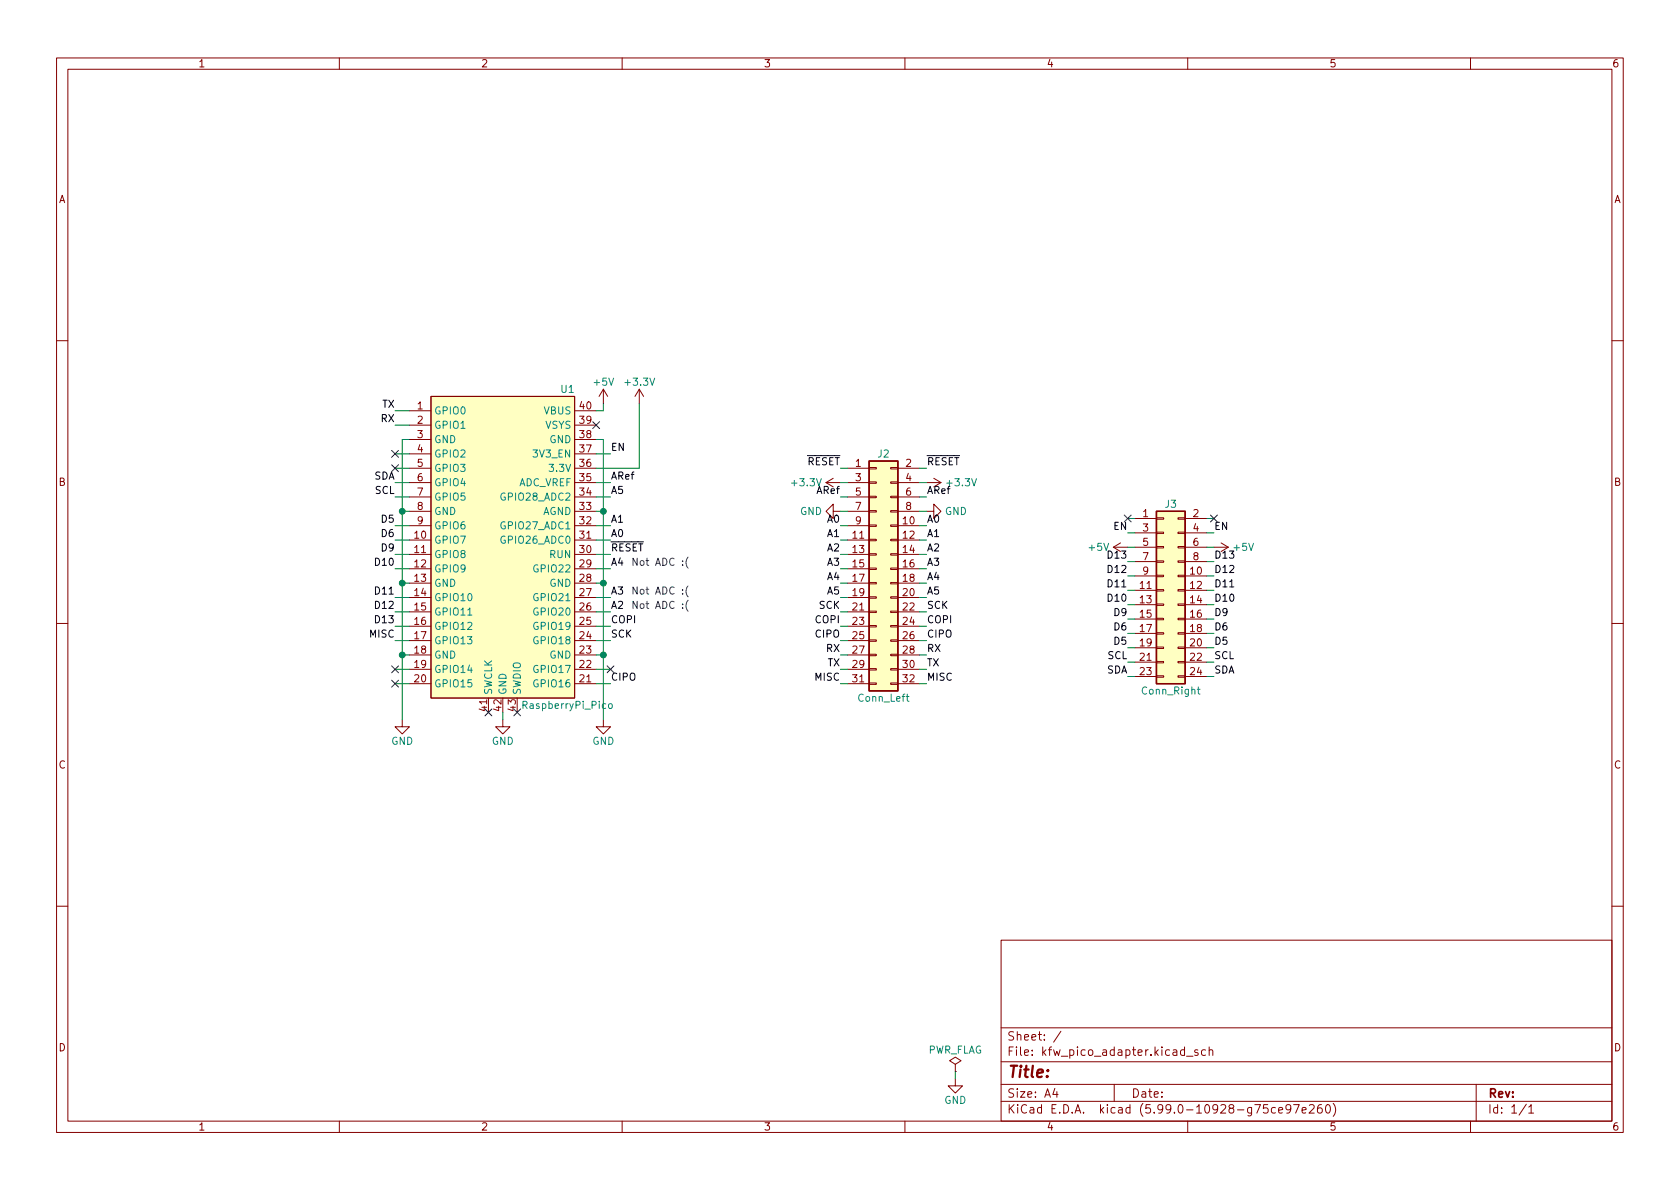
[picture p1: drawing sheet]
<svg xmlns="http://www.w3.org/2000/svg" width="297mm" height="210mm" viewBox="0 0 297 210" stroke-linecap="round" stroke-linejoin="round" font-family="sans-serif">
<g fill="none" stroke="#840000" stroke-width=".18">
<path d="M10 10.2h277v190.1h-277zM12 12.2h273v186.1h-273zM60 10.2v2M110 10.2v2M160 10.2v2M210 10.2v2M260 10.2v2M10 60.2h2M72.4 72.6h3.8M72.4 75.2h3.8M72.4 77.7h3.8M76.2 70.1h25.4v53.3h-25.4z"/>
<path d="M101.6 72.6h3.8M101.6 75.2h3.8M101.6 77.7h3.8M106.7 68.8l-.8 1.3M106.7 68.8v2.6M106.7 68.8l.7 1.3M113 68.8l-.7 1.3M113 68.8v2.6M113 68.8l.8 1.3M285 60.2h2M72.4 95.5h3.8M72.4 98h3.8"/>
<path d="M72.4 93h3.8M72.4 90.4h3.8M72.4 87.9h3.8M72.4 85.3h3.8M72.4 82.8h3.8M72.4 80.3h3.8M101.6 95.5h3.8M101.6 98h3.8M101.6 93h3.8M101.6 90.4h3.8M101.6 87.9h3.8M101.6 85.3h3.8"/>
<path d="M101.6 82.8h3.8M101.6 80.3h3.8M146 85.3h2.6M146 85.3l1.3 .8M147.3 90.4v-1.3l-1.3 1.3 1.3 1.3v-1.3h1.3M147.3 84.6l-1.3 .7M149.9 95.5h3.8M149.9 98h3.8M149.9 93h3.8M149.9 90.4h3.8M149.9 87.9h3.8M149.9 85.3h3.8"/>
<path d="M149.9 82.8h3.8M153.7 97.9h1.2v.3h-1.2zM153.7 95.4h1.2v.2h-1.2zM153.7 92.8h1.2v.3h-1.2zM153.7 90.3h1.2v.2h-1.2zM153.7 87.8h1.2v.2h-1.2zM153.7 85.2h1.2v.3h-1.2zM153.7 82.7h1.2v.2h-1.2zM157.5 97.9h1.2v.3h-1.2zM157.5 95.4h1.2v.2h-1.2zM157.5 92.8h1.2v.3h-1.2zM157.5 90.3h1.2v.2h-1.2z"/>
<path d="M157.5 87.8h1.2v.2h-1.2zM157.5 85.2h1.2v.3h-1.2zM157.5 82.7h1.2v.2h-1.2zM158.7 95.5h3.9M158.7 98h3.9M158.7 93h3.9M158.7 90.4h3.9M158.7 87.9h3.9M158.7 85.3h3.9M158.7 82.8h3.9M163.8 90.4h1.3v1.3l1.3-1.3-1.3-1.3v1.3M163.8 85.3h2.6"/>
<path d="M165.1 84.6l1.3 .7M166.4 85.3l-1.3 .8M196.8 96.8h2.6M196.8 96.8l1.3 .7M198.1 96l-1.3 .8M200.7 91.7h3.8M200.7 94.2h3.8M200.7 96.8h3.8M200.7 99.3h3.8M204.5 99.2h1.2v.2h-1.2zM204.5 96.6h1.2v.3h-1.2zM204.5 94.1h1.2v.3h-1.2z"/>
<path d="M204.5 91.6h1.2v.2h-1.2zM208.3 99.2h1.2v.2h-1.2zM208.3 96.6h1.2v.3h-1.2zM208.3 94.1h1.2v.3h-1.2zM208.3 91.6h1.2v.2h-1.2zM209.5 91.7h3.9M209.5 94.2h3.9M209.5 96.8h3.9M209.5 99.3h3.9M214.6 96.8h2.6M215.9 96l1.3 .8M217.2 96.8l-1.3 .7"/>
<path d="M10 110.2h2M72.4 100.6h3.8M72.4 103.1h3.8M72.4 105.7h3.8M72.4 108.2h3.8M72.4 110.7h3.8M72.4 113.3h3.8M72.4 115.8h3.8M72.4 118.4h3.8M101.6 100.6h3.8M101.6 103.1h3.8M101.6 105.7h3.8"/>
<path d="M101.6 108.2h3.8M101.6 110.7h3.8M101.6 113.3h3.8M101.6 115.8h3.8M101.6 118.4h3.8M149.9 100.6h3.8M149.9 103.1h3.8M149.9 105.7h3.8M149.9 108.2h3.8M149.9 110.7h3.8M149.9 113.3h3.8M149.9 115.8h3.8"/>
<path d="M149.9 118.4h3.8M153.7 118.2h1.2v.3h-1.2zM153.7 115.7h1.2v.2h-1.2zM153.7 113.2h1.2v.2h-1.2zM153.7 110.6h1.2v.3h-1.2zM153.7 108.1h1.2v.2h-1.2zM153.7 105.5h1.2v.3h-1.2zM153.7 103h1.2v.2h-1.2zM153.7 100.5h1.2v.2h-1.2zM157.5 118.2h1.2v.3h-1.2zM157.5 115.7h1.2v.2h-1.2zM157.5 113.2h1.2v.2h-1.2z"/>
<path d="M157.5 110.6h1.2v.3h-1.2zM157.5 108.1h1.2v.2h-1.2zM157.5 105.5h1.2v.3h-1.2zM157.5 103h1.2v.2h-1.2zM157.5 100.5h1.2v.2h-1.2zM158.7 100.6h3.9M158.7 103.1h3.9M158.7 105.7h3.9M158.7 108.2h3.9M158.7 110.7h3.9M158.7 113.3h3.9M158.7 115.8h3.9"/>
<path d="M158.7 118.4h3.9M200.7 101.8h3.8M200.7 104.4h3.8M200.7 106.9h3.8M200.7 109.5h3.8M200.7 112h3.8M200.7 114.5h3.8M200.7 117.1h3.8M200.7 119.6h3.8M204.5 119.5h1.2v.3h-1.2zM204.5 117h1.2v.2h-1.2zM204.5 114.4h1.2v.3h-1.2z"/>
<path d="M204.5 111.9h1.2v.2h-1.2zM204.5 109.3h1.2v.3h-1.2zM204.5 106.8h1.2v.3h-1.2zM204.5 104.3h1.2v.2h-1.2zM204.5 101.7h1.2v.3h-1.2zM208.3 119.5h1.2v.3h-1.2zM208.3 117h1.2v.2h-1.2zM208.3 114.4h1.2v.3h-1.2zM208.3 111.9h1.2v.2h-1.2zM208.3 109.3h1.2v.3h-1.2zM208.3 106.8h1.2v.3h-1.2zM208.3 104.3h1.2v.2h-1.2z"/>
<path d="M208.3 101.7h1.2v.3h-1.2zM209.5 101.8h3.9M209.5 104.4h3.9M209.5 106.9h3.9M209.5 109.5h3.9M209.5 112h3.9M209.5 114.5h3.9M209.5 117.1h3.9M209.5 119.6h3.9M285 110.2h2M71.1 127.2v1.3h1.3l-1.3 1.3-1.3-1.3h1.3M72.4 120.9h3.8"/>
<path d="M86.4 123.4v2.6M88.9 127.2v1.3h1.3l-1.3 1.3-1.3-1.3h1.3M101.6 120.9h3.8M106.7 127.2v1.3h1.2l-1.2 1.3-1.3-1.3h1.3M149.9 120.9h3.8M153.7 120.8h1.2v.2h-1.2zM157.5 120.8h1.2v.2h-1.2zM158.7 120.9h3.9M10 160.2h2M177 166.3h108v32h-108zM285 160.2h2M60 198.3v2"/>
<path d="M110 198.3v2M160 198.3v2M168.9 190.7v1.3h-1.3l1.3 1.3 1.3-1.3h-1.3M168.9 188.2l1-.6-1-.7-1 .7 1 .6v1.3M168.9 189.5h.1M177 194.8h108M177 191.8h108M177 187.8h108M177 181.8h108M186.5 192.5l-.4 1h1M186.9 193v1M187.6 182.4l-1.3 1.9"/>
<path d="M197 191.8v3M209.4 185.7l-.4-.1-.3 .3v.4l.2 .3h.5M209.4 185.1v1.5M209.8 186.8h1.1M210 198.3v2M211.8 185.7l-.4-.1-.2 .2 .1 .3 .5 .1v.4h-.6M213.1 185.7l-.4-.1-.3 .3v.4l.2 .3h.5M213.8 185.8l.2-.2 .4 .1v.9M213.8 185.1v1.5M225.5 195.9l-.4-.1-.3 .3v.4l.1 .3h.6M226.1 196.3l.7-.1-.1-.3-.4-.1-.2 .2v.8h.6M228.2 196l-.3 .3-.4-.1-.1-.2 .1-.6 .4-.1 .2 .2a.99 .99 0 0 1-.3 1.3h-.3"/>
<path d="M228.7 195.3h1l-.6 1.5M230.2 196.3l.7-.1v-.3l-.5-.1-.2 .2 .1 .8h.6M231.5 195.5l.6-.2 .2 .2 .1 .3-1 1h1M233.6 195.3a.59 .59 0 0 0-.7 .7v.5l.2 .3h.4l.2-.1 .1-.5-.2-.2-.4-.1-.3 .3M234.6 195.4l.1-.1a.81 .81 0 0 1 .6 .7 .81 .81 0 0 1-.3 .8h-.1a.81 .81 0 0 1-.6-.6 .81 .81 0 0 1 .3-.8zM235.7 195.1a1.72 1.72 0 0 1 0 2.3M260 198.3v2M261 191.8v6.5M269.9 195.3l-1.3 1.9M270.3 195.8l.4-.5v1.5M270.3 196.8h.9"/>
</g>
<g fill="#ffffc2" stroke="#ffffc2" stroke-width=".18">
<path d="M76.2 70.1h25.4v53.3h-25.4z"/>
<path d="M153.7 81.5h5v40.7h-5z"/>
<path d="M204.5 90.4h5v30.5h-5z"/>
</g>
<path d="M82.7 108.8h.7M107.6 124.6l.2-.2 .4 .2 .1 .4-.2 .2-.3 .1-.2-.1zM160.2 123.2h.5M160.4 122.7v1.1l.3 .2M211.7 121.9h.5M211.9 121.5v1.1l.3 .1" fill="none" stroke="#008484" stroke-width=".18"/>
<path d="M153.7 81.5h5v40.7h-5zM204.5 90.4h5v30.5h-5z" fill="none" stroke="#840000" stroke-width=".25"/>
<path d="M217.4 103.8h.8" fill="none" stroke="#000" stroke-width=".18"/>
<path d="M112.7 98.7v1.3l-.8-1.3v1.3M112.7 106.3v1.3l-.8-1.3v1.3M112.7 103.8v1.3l-.8-1.3v1.3" fill="none" stroke="#0000c2" stroke-width=".18"/>
<g fill="none" stroke="#008400" stroke-width=".18">
<path d="M69.8 72.6h2.6M69.8 75.2h2.6M72.4 77.7h-1.3v49.5M105.4 77.7h1.3v49.5M106.7 71.4v1.2h-1.3M113 71.4v11.4h-7.6M69.8 95.5h2.6M69.8 98h2.6M69.8 87.9h2.6M69.8 93h2.6M69.8 80.3h2.6M69.8 82.8h2.6"/>
<path d="M69.8 85.3h2.6M71.1 90.4h1.3M105.4 95.5h2.5M105.4 98h2.5M105.4 87.9h2.5M105.4 93h2.5M105.4 90.4h1.3M105.4 80.3h2.5M105.4 85.3h2.5M148.6 95.5h1.3M148.6 98h1.3M148.6 87.9h1.3"/>
<path d="M148.6 93h1.3M148.6 90.4h1.3M148.6 85.3h1.3M162.6 95.5h1.2M162.6 98h1.2M162.6 87.9h1.2M162.6 93h1.2M162.6 90.4h1.2M162.6 82.8h1.2M162.6 85.3h1.2M199.4 99.3h1.3M199.4 96.8h1.3"/>
<path d="M199.4 94.2h1.3M199.4 91.7h1.3M213.4 99.3h1.2M213.4 96.8h1.2M213.4 94.2h1.2M213.4 91.7h1.2M69.8 100.6h2.6M69.8 118.4h2.6M69.8 108.2h2.6M69.8 105.7h2.6M69.8 113.3h2.6M69.8 110.7h2.6"/>
<path d="M71.1 103.1h1.3M71.1 115.8h1.3M105.4 100.6h2.5M105.4 118.4h2.5M105.4 108.2h2.5M105.4 103.1h1.3M105.4 105.7h2.5M105.4 113.3h2.5M105.4 115.8h1.3M105.4 110.7h2.5M148.6 100.6h1.3M148.6 118.4h1.3"/>
<path d="M148.6 108.2h1.3M148.6 103.1h1.3M148.6 105.7h1.3M148.6 113.3h1.3M148.6 115.8h1.3M148.6 110.7h1.3M162.6 100.6h1.2M162.6 118.4h1.2M162.6 108.2h1.2M162.6 103.1h1.2M162.6 105.7h1.2M162.6 113.3h1.2"/>
<path d="M162.6 115.8h1.2M162.6 110.7h1.2M199.4 106.9h1.3M199.4 109.5h1.3M199.4 101.8h1.3M199.4 119.6h1.3M199.4 117.1h1.3M199.4 114.5h1.3M199.4 112h1.3M199.4 104.4h1.3M213.4 106.9h1.2M213.4 109.5h1.2"/>
<path d="M213.4 101.8h1.2M213.4 119.6h1.2M213.4 117.1h1.2M213.4 114.5h1.2M213.4 112h1.2M213.4 104.4h1.2M69.8 120.9h2.6M88.9 126v1.2M105.4 120.9h2.5M148.6 120.9h1.3M162.6 120.9h1.2M168.9 189.5v1.2"/>
</g>
<g fill="none" stroke="#000084" stroke-width=".18">
<path d="M69.2 79.6l1.3 1.3M70.5 79.6l-1.3 1.3M104.8 74.6l1.2 1.2M106 74.6l-1.2 1.2M69.2 82.2l1.3 1.2M70.5 82.2l-1.3 1.2M198.8 91.1l1.2 1.2M200 91.1l-1.2 1.2M214 91.1l1.2 1.2M215.2 91.1l-1.2 1.2M69.2 117.7l1.3 1.3M70.5 117.7l-1.3 1.3"/>
<path d="M107.3 117.7l1.3 1.3M108.6 117.7l-1.3 1.3M69.2 120.3l1.3 1.2M70.5 120.3l-1.3 1.2M85.8 125.4l1.2 1.2M87 125.4l-1.2 1.2M90.8 125.4l1.2 1.2M92 125.4l-1.2 1.2"/>
</g>
<g fill="#008400" stroke="#008400" stroke-width=".18">
<circle cx="71.1" cy="115.8" r=".51"/>
<circle cx="106.7" cy="115.8" r=".51"/>
<circle cx="106.7" cy="90.4" r=".51"/>
<circle cx="106.7" cy="103.1" r=".51"/>
<circle cx="71.1" cy="90.4" r=".51"/>
<circle cx="71.1" cy="103.1" r=".51"/>
</g>
<text font-size="2.8" fill="#840000" x="178" y="190.6">Title:</text>
<g font-size="2.1" fill="#840000">
<text x="178" y="184">Sheet: /</text>
<text x="178" y="186.7">File: kfw_pico_adapter.kicad_sch</text>
<text x="178" y="196.9">KiCad E.D.A. kicad (5.99.0-10928-g75ce97e260)</text>
<text x="178" y="194.1">Size: A4</text>
<text x="200" y="194.1">Date:</text>
<text x="263" y="194.1">Rev:</text>
<text x="263" y="196.9">Id: 1/1</text>
</g>
<g font-size="1.8" fill="#840000">
<text x="35" y="11.9">1</text>
<text x="85" y="11.9">2</text>
<text x="135" y="11.9">3</text>
<text x="185" y="11.9">4</text>
<text x="235" y="11.9">5</text>
<text x="285" y="11.9">6</text>
<text x="10.3" y="35.9">A</text>
<text x="285.3" y="35.9">A</text>
<text x="73.8" y="72.4">1</text>
<text x="73.8" y="74.9">2</text>
<text x="73.8" y="77.5">3</text>
<text x="102.5" y="77.5">38</text>
<text x="102.5" y="74.9">39</text>
<text x="102.5" y="72.4">40</text>
<text x="73.8" y="80">4</text>
<text x="73.8" y="82.5">5</text>
<text x="102.5" y="82.5">36</text>
<text x="102.5" y="80">37</text>
<text x="160.2" y="82.5">2</text>
<text x="10.3" y="85.9">B</text>
<text x="73.8" y="85.1">6</text>
<text x="73.8" y="87.6">7</text>
<text x="102.5" y="87.6">34</text>
<text x="102.5" y="85.1">35</text>
<text x="151.3" y="85.1">3</text>
<text x="151.3" y="87.6">5</text>
<text x="160.2" y="85.1">4</text>
<text x="160.2" y="87.6">6</text>
<text x="285.3" y="85.9">B</text>
<text x="73.3" y="95.2">10</text>
<text x="73.8" y="90.2">8</text>
<text x="73.8" y="92.7">9</text>
<text x="102.5" y="95.2">31</text>
<text x="102.5" y="92.7">32</text>
<text x="102.5" y="90.2">33</text>
<text x="150.8" y="95.2">11</text>
<text x="151.3" y="90.2">7</text>
<text x="151.3" y="92.7">9</text>
<text x="159.7" y="92.7">10</text>
<text x="159.7" y="95.2">12</text>
<text x="160.2" y="90.2">8</text>
<text x="202.1" y="91.4">1</text>
<text x="202.1" y="94">3</text>
<text x="211" y="91.4">2</text>
<text x="211" y="94">4</text>
<text x="73.3" y="97.8">11</text>
<text x="73.3" y="100.3">12</text>
<text x="102.5" y="100.3">29</text>
<text x="102.5" y="97.8">30</text>
<text x="150.8" y="97.8">13</text>
<text x="150.8" y="100.3">15</text>
<text x="159.7" y="97.8">14</text>
<text x="159.7" y="100.3">16</text>
<text x="202.1" y="96.5">5</text>
<text x="202.1" y="99.1">7</text>
<text x="202.1" y="101.6">9</text>
<text x="210.5" y="101.6">10</text>
<text x="211" y="96.5">6</text>
<text x="211" y="99.1">8</text>
<text x="73.3" y="102.9">13</text>
<text x="73.3" y="105.4">14</text>
<text x="73.3" y="107.9">15</text>
<text x="102.5" y="107.9">26</text>
<text x="102.5" y="105.4">27</text>
<text x="102.5" y="102.9">28</text>
<text x="150.8" y="102.9">17</text>
<text x="150.8" y="105.4">19</text>
<text x="150.8" y="107.9">21</text>
<text x="159.7" y="102.9">18</text>
<text x="159.7" y="105.4">20</text>
<text x="159.7" y="107.9">22</text>
<text x="201.6" y="104.1">11</text>
<text x="201.6" y="106.7">13</text>
<text x="210.5" y="104.1">12</text>
<text x="210.5" y="106.7">14</text>
<text x="73.3" y="110.5">16</text>
<text x="73.3" y="113">17</text>
<text x="102.5" y="113">24</text>
<text x="102.5" y="110.5">25</text>
<text x="150.8" y="110.5">23</text>
<text x="150.8" y="113">25</text>
<text x="159.7" y="110.5">24</text>
<text x="159.7" y="113">26</text>
<text x="201.6" y="109.2">15</text>
<text x="201.6" y="111.8">17</text>
<text x="210.5" y="109.2">16</text>
<text x="210.5" y="111.8">18</text>
<text x="73.3" y="115.6">18</text>
<text x="73.3" y="118.1">19</text>
<text x="102.5" y="118.1">22</text>
<text x="102.5" y="115.6">23</text>
<text x="150.8" y="115.6">27</text>
<text x="150.8" y="118.1">29</text>
<text x="159.7" y="115.6">28</text>
<text x="159.7" y="118.1">30</text>
<text x="201.6" y="114.3">19</text>
<text x="201.6" y="116.8">21</text>
<text x="201.6" y="119.4">23</text>
<text x="210.5" y="114.3">20</text>
<text x="210.5" y="116.8">22</text>
<text x="210.5" y="119.4">24</text>
<text x="73.3" y="120.6">20</text>
<text x="86.1" y="125.7" transform="rotate(-90 86.1 125.7)">41</text>
<text x="88.6" y="125.7" transform="rotate(-90 88.6 125.7)">42</text>
<text x="91.2" y="125.7" transform="rotate(-90 91.2 125.7)">43</text>
<text x="102.5" y="120.6">21</text>
<text x="150.8" y="120.6">31</text>
<text x="159.7" y="120.6">32</text>
<text x="10.3" y="135.9">C</text>
<text x="285.3" y="135.9">C</text>
<text x="10.3" y="185.9">D</text>
<text x="285.3" y="185.9">D</text>
<text x="35" y="199.9">1</text>
<text x="85" y="199.9">2</text>
<text x="135" y="199.9">3</text>
<text x="185" y="199.9">4</text>
<text x="235" y="199.9">5</text>
<text x="285" y="199.9">6</text>
</g>
<g font-size="1.8" fill="#008484">
<text x="99.2" y="69.5">U1</text>
<text x="105.1" y="68.2">+5V</text>
<text x="110.7" y="68.2">+3.3V</text>
<text x="76.7" y="73.3">GPIO0</text>
<text x="76.7" y="75.8">GPIO1</text>
<text x="96.2" y="73.3">VBUS</text>
<text x="96.4" y="75.8">VSYS</text>
<text x="76.7" y="78.4">GND</text>
<text x="76.7" y="80.9">GPIO2</text>
<text x="76.7" y="83.4">GPIO3</text>
<text x="94.5" y="80.9">3V3_EN</text>
<text x="97.2" y="78.4">GND</text>
<text x="97.5" y="83.4">3.3V</text>
<text x="155.2" y="80.9">J2</text>
<text x="76.7" y="86">GPIO4</text>
<text x="76.7" y="88.5">GPIO5</text>
<text x="88.9" y="88.5">GPIO28_ADC2</text>
<text x="91.6" y="86">ADC_VREF</text>
<text x="140.2" y="86">+3.3V</text>
<text x="167.6" y="86">+3.3V</text>
<text x="206" y="89.8">J3</text>
<text x="76.7" y="91.1">GND</text>
<text x="76.7" y="93.6">GPIO6</text>
<text x="88.9" y="93.6">GPIO27_ADC1</text>
<text x="95.9" y="91.1">AGND</text>
<text x="141.4" y="91.1">GND</text>
<text x="167.1" y="91.1">GND</text>
<text x="76.7" y="96.1">GPIO7</text>
<text x="76.7" y="98.7">GPIO8</text>
<text x="76.7" y="101.2">GPIO9</text>
<text x="88.9" y="96.1">GPIO26_ADC0</text>
<text x="94.7" y="101.2">GPIO22</text>
<text x="97.3" y="98.7">RUN</text>
<text x="192.6" y="97.4">+5V</text>
<text x="218.2" y="97.4">+5V</text>
<text x="76.7" y="103.8">GND</text>
<text x="76.7" y="106.3">GPIO10</text>
<text x="94.7" y="106.3">GPIO21</text>
<text x="97.2" y="103.8">GND</text>
<text x="76.7" y="108.8">GPIO11</text>
<text x="76.7" y="111.4">GPIO12</text>
<text x="76.7" y="113.9">GPIO13</text>
<text x="94.7" y="113.9">GPIO18</text>
<text x="94.7" y="111.4">GPIO19</text>
<text x="94.7" y="108.8">GPIO20</text>
<text x="76.7" y="116.5">GND</text>
<text x="76.7" y="119">GPIO14</text>
<text x="94.7" y="119">GPIO17</text>
<text x="97.2" y="116.5">GND</text>
<text x="76.7" y="121.5">GPIO15</text>
<text x="87" y="122.9" transform="rotate(-90 87 122.9)">SWCLK</text>
<text x="89.5" y="122.9" transform="rotate(-90 89.5 122.9)">GND</text>
<text x="92.1" y="122.9" transform="rotate(-90 92.1 122.9)">SWDIO</text>
<text x="92.8" y="125.3">RaspberryPi_Pico</text>
<text x="94.7" y="121.5">GPIO16</text>
<text x="151.8" y="124.1">Conn_Left</text>
<text x="202" y="122.8">Conn_Right</text>
<text x="69.2" y="131.7">GND</text>
<text x="86.9" y="131.7">GND</text>
<text x="104.7" y="131.7">GND</text>
<text x="163.9" y="186.3">PWR_FLAG</text>
<text x="166.9" y="195.2">GND</text>
</g>
<g font-size="1.8">
<text x="67.4" y="74.6">RX</text>
<text x="67.6" y="72.1">TX</text>
<text x="107.9" y="79.7">EN</text>
<text x="163.8" y="82.3">~RESET~</text>
<text x="66.1" y="84.8">SDA</text>
<text x="66.3" y="87.3">SCL</text>
<text x="107.9" y="84.8">ARef</text>
<text x="107.9" y="87.3">A5</text>
<text x="144.5" y="87.3">ARef</text>
<text x="163.8" y="87.3">ARef</text>
<text x="67.6" y="92.4">D5</text>
<text x="67.6" y="95">D6</text>
<text x="107.9" y="92.4">A1</text>
<text x="107.9" y="95">A0</text>
<text x="146.3" y="95">A1</text>
<text x="146.3" y="92.4">A0</text>
<text x="163.8" y="95">A1</text>
<text x="163.8" y="92.4">A0</text>
<text x="196.9" y="93.7">EN</text>
<text x="214.6" y="93.7">EN</text>
<text x="66.6" y="100">D10</text>
<text x="67.6" y="97.5">D9</text>
<text x="107.9" y="100">A4</text>
<text x="107.9" y="97.5">~RESET~</text>
<text x="146.3" y="97.5">A2</text>
<text x="146.3" y="100">A3</text>
<text x="163.8" y="97.5">A2</text>
<text x="163.8" y="100">A3</text>
<text x="196.1" y="101.3">D12</text>
<text x="196.1" y="98.8">D13</text>
<text x="214.6" y="98.8">D13</text>
<text x="214.6" y="101.3">D12</text>
<text x="66.6" y="107.7">D12</text>
<text x="66.6" y="105.1">D11</text>
<text x="107.9" y="105.1">A3</text>
<text x="107.9" y="107.7">A2</text>
<text x="144.9" y="107.7">SCK</text>
<text x="146.3" y="102.6">A4</text>
<text x="146.3" y="105.1">A5</text>
<text x="163.8" y="107.7">SCK</text>
<text x="163.8" y="105.1">A5</text>
<text x="163.8" y="102.6">A4</text>
<text x="196.1" y="106.4">D10</text>
<text x="196.1" y="103.8">D11</text>
<text x="214.6" y="106.4">D10</text>
<text x="214.6" y="103.8">D11</text>
<text x="65.4" y="112.7">MISC</text>
<text x="66.6" y="110.2">D13</text>
<text x="107.9" y="110.2">COPI</text>
<text x="107.9" y="112.7">SCK</text>
<text x="144.3" y="110.2">COPI</text>
<text x="144.3" y="112.7">CIPO</text>
<text x="163.8" y="112.7">CIPO</text>
<text x="163.8" y="110.2">COPI</text>
<text x="197.1" y="111.5">D6</text>
<text x="197.1" y="108.9">D9</text>
<text x="214.6" y="111.5">D6</text>
<text x="214.6" y="108.9">D9</text>
<text x="146.1" y="115.3">RX</text>
<text x="146.3" y="117.8">TX</text>
<text x="163.8" y="117.8">TX</text>
<text x="163.8" y="115.3">RX</text>
<text x="195.7" y="119.1">SDA</text>
<text x="195.9" y="116.5">SCL</text>
<text x="197.1" y="114">D5</text>
<text x="214.6" y="114">D5</text>
<text x="214.6" y="116.5">SCL</text>
<text x="214.6" y="119.1">SDA</text>
<text x="107.9" y="120.4">CIPO</text>
<text x="144.2" y="120.4">MISC</text>
<text x="163.8" y="120.4">MISC</text>
</g>
<text font-size="1.8" fill="#008400" x="142.7" y="82.3">~RESET~ 1</text>
<g font-size="1.8" fill="#0000c2">
<text x="113" y="100">Not ADC :(</text>
<text x="113" y="107.7">Not ADC :(</text>
<text x="113" y="105.1">Not ADC :(</text>
</g>
</svg>
